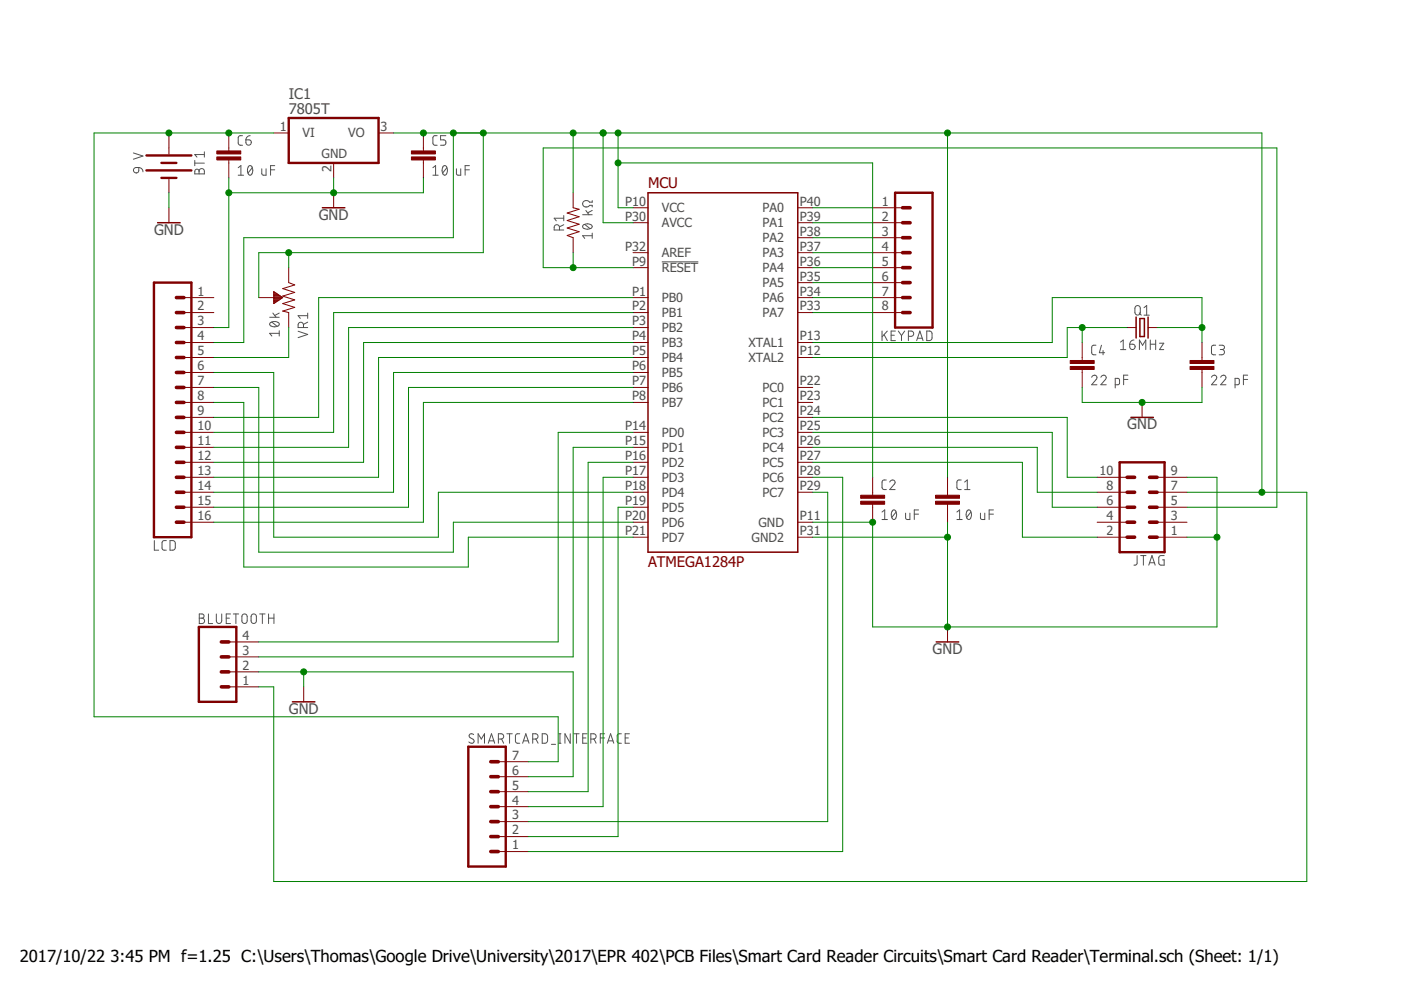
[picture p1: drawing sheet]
<svg xmlns="http://www.w3.org/2000/svg" width="297mm" height="210mm" viewBox="0 0 297 210" stroke-linecap="round" stroke-linejoin="round" font-family="sans-serif">
<g fill="none" stroke="#505050" stroke-width=".21">
<path d="M28.3 32.4l2 .7-2 .7M28.5 35.7l.9-.2v.7a.57 .57 0 0 1-.8 .4 .57 .57 0 0 1-.1-.9zM29.4 35.5l.7 .3 .2 .6M41.3 34v1.1M41.3 34.6h2M41.4 36l.5-.1 .3 .4a.56 .56 0 0 1 .6-.6 .56 .56 0 0 1 .5 .6v.6h-2zM42.2 36.3v.6M43.3 32.2v1.1M43.3 32.8h-2l.5 .5M50.5 37.1h1.1M50.5 35.6l.6-.5v2M51.4 28.8h-.6l-.3 .4v1.3l.3 .3h.6"/>
<path d="M52.1 29.7h.7a.57 .57 0 0 1 .5 .6 .57 .57 0 0 1-.6 .5 .57 .57 0 0 1-.6-.6zM52.7 35.2l.2-.1a.84 .84 0 0 1 .7 1.3l-.1 .2a.49 .49 0 0 1-.5 .5 .49 .49 0 0 1-.5-.5v-.7zM53 28.8l-.6 .2-.3 .7M53.5 35.6l-.9 1.1M55.5 35.8v1l.3 .3h.6v-1.3M57.4 36h.9M58.3 35.1h-.9v2M91.8 35.6l.6-.5v2M91.8 37.1h1.1M92.7 28.8h-.6l-.3 .4 .1 1.4 .8 .2M94 35.2l.1-.1a.84 .84 0 0 1 .7 1.3v.2a.49 .49 0 0 1-.5 .5 .49 .49 0 0 1-.5-.5l-.1-.7zM94.5 28.8h-1.1v.9h.7a.59 .59 0 0 1 .4 .5 .59 .59 0 0 1-.4 .6h-.7"/>
<path d="M94.7 35.6l-.8 1.1M96.8 35.8v1.1l.3 .2h.6v-1.3M98.6 36h.9M99.5 35.1h-.9v2M118.6 48.8v-.6a.56 .56 0 0 0-.5-.6 .56 .56 0 0 0-.6 .6v.6h2M119.5 47.6l-.9 .5M119.5 46.3h-2l.4 .5M119.5 45.7v1.1M123.5 45.5h2.1M123.7 47.7a1.29 1.29 0 0 1 1.9 .3 1.19 1.19 0 0 1-2.1 0zM124 47.6l1.1 .9M124.2 44.6l.7 .9"/>
<path d="M125.6 42.5v.4h-.6a.77 .77 0 0 0-1.2-.3 .77 .77 0 0 0 0 1.2 .77 .77 0 0 0 1.2-.3h.6v.4M125.6 50h-2.1l.5 .5M125.6 49.4v1.1M125.6 44.6l-1 .5M140.3 55.5h7.8M57.2 67.3h2M57.3 68.4a1.27 1.27 0 0 1 1.9 .3 1.2 1.2 0 0 1-1.7 .4l-.3-.4zM57.6 68.3l1.2 .9M57.8 66.4l.7 .9M59.2 70.7h-2l.4 .5M59.2 70.1v1.1M59.2 66.4l-.9 .5"/>
<path d="M63.2 70.2l2 .7-2 .7M64.3 69.4v-.5a.57 .57 0 0 0-.5-.6 .57 .57 0 0 0-.6 .6v.5h2M65.2 68.3l-.9 .5M65.2 66.9h-2l.5 .6M65.2 66.4v1.1M187 70.2v2M187.5 71l.6 1.2M188.1 70.2l-1.1 1.2M188.9 71.1h.7M189.8 70.2h-.9v2h.9M190.5 70.2l.6 .9M191.1 71.1v1.1"/>
<path d="M191.8 70.2l-.7 .9M192.6 71.3h.6a.56 .56 0 0 0 .5-.6 .56 .56 0 0 0-.5-.5h-.6v2M194.4 72.2l.6-2 .7 2M194.5 71.7h1M196.5 70.2h.7l.4 .4v1.2l-.4 .4h-.7zM231.5 80a.56 .56 0 0 1 .8-.4 .56 .56 0 0 1 .1 .9l-.9 1.1h1.1M232.4 73.2h-.7l-.2 .4 .1 1.5 .8 .1M233.4 80a.56 .56 0 0 1 .8-.4 .56 .56 0 0 1 .2 .9l-1 1.1h1.1M233.5 73.2l-.4 1.6h1.1M233.9 74.3v.9M237.6 72.5l.5-.4v2M237.6 74.1h1.1"/>
<path d="M239.1 79.5h-.9v2.1M239.5 73h.7a.57 .57 0 0 1 .5 .6 .57 .57 0 0 1-.6 .5 .57 .57 0 0 1-.6-.5zM240.4 72.1l-.6 .2-.3 .7M240.8 65l.3-.2 .5 .2 .2 1.3a.57 .57 0 0 1-.6 .5 .57 .57 0 0 1-.6-.5zM241.5 66.4l.5 .4M241.6 74.1v-2l.7 1.1 .6-1.1v2M242.5 65.2l.6-.4v2M242.5 66.8h1.2M243.9 73h1.1M243.9 72.1v2M245 72.1v2M245.8 72.8h.9l-.9 1.3h.9"/>
<path d="M256.9 80a.56 .56 0 0 1 .8-.4 .56 .56 0 0 1 .1 .9l-.9 1.1h1.1M257.7 73.2h-.6l-.2 .4v1.4l.2 .2h.6M258.5 73.2h.7a.46 .46 0 0 1 .4 .4 .46 .46 0 0 1-.4 .5h-.5M258.8 80a.56 .56 0 0 1 .8-.4 .56 .56 0 0 1 .2 .9l-1 1.1h1.1M259.1 74.1a.56 .56 0 0 1 .5 .6 .56 .56 0 0 1-.5 .5h-.6M264.5 79.5h-.9v2.1M236.5 81.6h.7l.1-.2v-1l-.1-.2h-.7v2.1M238.2 80.5h.9M261.9 81.6h.7l.1-.2v-1l-.1-.2h-.7v2.1M263.6 80.5h.9M32.7 114.6v2h.9M35.3 114.6l-.7 .1-.2 .4 .1 1.4 .8 .1"/>
<path d="M36 114.6h.8l.3 .4v1.3l-.3 .3h-.8zM187 110.2h1.2M187 108.6l.6-.5v2.1M187.9 101.8h-.6l-.3 .4v1.3l.3 .3h.6M188.6 102.2a.56 .56 0 0 1 .8-.4 .56 .56 0 0 1 .2 .9l-1 1.1h1.2M189.2 108.2l.2-.1a.85 .85 0 0 1 .7 1.3l-.1 .2a.49 .49 0 0 1-.5 .6 .49 .49 0 0 1-.5-.6v-.7zM190 108.6l-.9 1.1M192 108.8v1l.3 .4h.6v-1.4M193.8 109h1M194.8 108.1h-1v2.1M202.9 108.6l.6-.5v2.1M202.9 110.2h1.1"/>
<path d="M203.8 101.8h-.6l-.3 .4v1.3l.3 .3h.6M204.5 103.8h1.2M204.5 102.2l.6-.4v2M205.1 108.2l.1-.1a.85 .85 0 0 1 .8 1.3 .58 .58 0 0 1-.6 .8 .58 .58 0 0 1-.5-.8v-.5zM205.8 108.6l-.8 1.1M207.9 108.8v1.1l.3 .3h.6v-1.4M209.7 109h.9M210.6 108.1h-.9v2.1M241.1 117.8v1.7l-.3 .3h-.4M241.9 117.8h1.1M242.4 117.8v2M243.6 119.8l.6-2 .7 2"/>
<path d="M243.7 119.3h1.1M246.8 117.8h-.8l-.3 .3v1.3l.3 .4h.8v-1.1h-.3M42.2 130.2h.6a.44 .44 0 0 1 .5 .4 .44 .44 0 0 1-.5 .5 .57 .57 0 0 1 .6 .5 .57 .57 0 0 1-.6 .6h-.6zM42.2 131.1h.6M44.2 130.2v2h.9M45.9 130.2v1.4a.57 .57 0 0 0 .5 .6 .57 .57 0 0 0 .6-.6v-1.4M48 131.1h.6M48.9 130.2h-.9v2h.9M49.5 130.2h1.1M50 130.2v2M51.4 130.4l.4-.2 .5 .2 .1 1.2a.56 .56 0 0 1-.6 .6 .56 .56 0 0 1-.5-.6zM53.4 130.4l.3-.2 .5 .2 .2 1.2a.56 .56 0 0 1-.6 .6 .56 .56 0 0 1-.6-.6z"/>
<path d="M55.1 130.2h1.1M55.6 130.2v2M56.9 131.1h1.2M56.9 130.2v2M58.1 130.2v2M100.4 155.7a.5 .5 0 0 0-.7-.1 .5 .5 0 0 0 0 .8l.6 .3a.52 .52 0 0 1 .1 .8 .52 .52 0 0 1-.8 0l-.2-.2M101.4 157.6v-2l.6 1.1 .7-1.1v2M103.5 157.6l.7-2 .7 2M103.7 157.1h1M105.7 156.7h.5a.56 .56 0 0 0 .6-.6 .56 .56 0 0 0-.6-.5h-.5v2M106.3 156.7l.5 .9M107.5 155.6h1.1"/>
<path d="M108 155.6v2M110.2 155.6h-.6l-.3 .4v1.3l.3 .3h.6M110.8 157.6l.7-2 .7 2M111 157.1h1M112.9 156.7h.6a.56 .56 0 0 0 .6-.6 .56 .56 0 0 0-.6-.5h-.6v2M113.6 156.7l.5 .9M115 155.6h.7l.4 .4v1l-.4 .6h-.7zM116.9 157.8h.9M118.5 155.6h.4M118.5 157.6h.4M118.7 155.6v2M120.9 155.6v2l-1.1-2v2"/>
<path d="M121.7 155.6h1.1M122.2 155.6v2M123.5 156.5h.7M124.5 155.6h-1v2h1M125.3 156.7h.5a.56 .56 0 0 0 .6-.6 .56 .56 0 0 0-.6-.5h-.5v2M125.9 156.7l.5 .9M127.3 156.5h.9M128.2 155.6h-.9v2M128.8 157.6l.7-2 .6 2M128.9 157.1h1.1M131.7 155.6h-.6l-.2 .4v1.3l.2 .3h.6M132.5 156.5h.7"/>
<path d="M133.5 155.6h-1v2h1"/>
</g>
<g fill="none" stroke="#800000" stroke-width=".21">
<path d="M35.8 28.2v4.4M35.8 37.7v3.2M48.5 28.2v3.8M48.5 33.9v3.8M58 28.2h3.2M70.7 34.5v3.2M80.3 28.2h3.1M89.8 28.2v3.8M89.8 33.9v3.8M35.8 44v3.2M61.2 56.7v3.2l1.3 .5-2.6 .8 2.6 .8-2.6 .8 2.6 .8-2.6 .8 2.6 .8-2.6 .8 1.3 .3v3.1M70.7 40.9v3.1"/>
<path d="M121.5 40.9v3.1l1.3 .4-2.6 .8 2.6 .8-2.6 .8 2.6 .7-2.6 .8 2.6 .8-2.6 .8 1.3 .5v3.2M134.2 44h3.2M134.2 47.2h3.2M134.2 56.7h3.2M134.2 53.6h3.2M169.1 44h3.2M169.1 47.2h3.2M169.1 56.7h3.2M169.1 53.6h3.2M169.1 50.4h3.2M169.1 59.9h3.2M185 44h6.4"/>
<path d="M185 47.2h6.4M185 56.7h6.4M185 53.6h6.4M185 50.4h6.4M185 59.9h6.4M39 72.6h6.3M39 75.8h6.3M39 63.1h6.3M39 66.3h6.3M39 69.4h6.3M39 79h6.3M54.9 63.1h5"/>
<path d="M58 61.8l1.9 1.3M58 61.8v2.6l1.9-1.3M58 64.2h.3M58 64.1h.5M58 63.9h.7M58 63.7h1M58 63.6h1.2M58 63.4h1.5M58 63.3h1.7M58 62.9h1.7M58 62.8h1.5M58 62.6h1.2"/>
<path d="M58 62.5h1M58 62.3h.8M58 62.1h.5M58 62h.3M58 61.8h.1M134.2 72.6h3.2M134.2 75.8h3.2M134.2 63.1h3.2M134.2 66.3h3.2M134.2 69.4h3.2M134.2 79h3.2M169.1 72.6h3.2"/>
<path d="M169.1 75.8h3.2M169.1 63.1h3.2M169.1 66.3h3.2M185 63.1h6.4M185 66.3h6.4M229.4 72.6v3.8M229.4 78.3v3.8M239 69.4h1.9M243.4 69.4h1.9M254.8 72.6v3.8M254.8 78.3v3.8M39 82.1h6.3"/>
<path d="M39 85.3h6.3M39 88.5h6.3M39 91.7h6.3M39 94.8h6.3M39 98h6.3M134.2 82.1h3.2M134.2 85.3h3.2M134.2 91.7h3.2M134.2 94.8h3.2M134.2 98h3.2M169.1 82.1h3.2M169.1 85.3h3.2"/>
<path d="M169.1 88.5h3.2M169.1 91.7h3.2M169.1 94.8h3.2M169.1 98h3.2M242.1 85.3v3.2M39 110.7h6.3M39 101.2h6.3M39 104.4h6.3M39 107.5h6.3M134.2 110.7h3.2M134.2 113.9h3.2M134.2 101.2h3.2"/>
<path d="M134.2 104.4h3.2M134.2 107.5h3.2M169.1 110.7h3.2M169.1 113.9h3.2M169.1 101.2h3.2M169.1 104.4h3.2M185 101.2v3.8M185 106.9v3.8M200.9 101.2v3.8M200.9 106.9v3.8M232.6 110.7h6.4M232.6 113.9h6.4"/>
<path d="M232.6 101.2h6.4M232.6 104.4h6.4M232.6 107.5h6.4M245.3 110.7h6.4M245.3 113.9h6.4M245.3 101.2h6.4M245.3 104.4h6.4M245.3 107.5h6.4M48.5 139.3h6.4M48.5 136.1h6.4M200.9 132.9v3.2M48.5 145.6h6.4"/>
<path d="M48.5 142.5h6.4M64.4 145.6v3.2M105.6 177.4h6.4M105.6 174.2h6.4M105.6 171h6.4M105.6 167.9h6.4M105.6 164.7h6.4M105.6 161.5h6.4M105.6 180.6h6.4"/>
</g>
<path d="M33.4 47.2h4.8M68.3 44h4.8M137.4 40.9h31.7v76.2h-31.7zM240.9 67.2v4.5M241.7 67.5h.9v3.9h-.9zM243.4 67.2v4.5M239.8 88.5h4.7M198.5 136.1h4.8M62 148.8h4.8" fill="none" stroke="#800000" stroke-width=".32"/>
<g fill="#800000" stroke="#800000" stroke-width=".21">
<path d="M198.4 106.3h5v.6h-5z"/>
<path d="M198.4 105h5v.6h-5z"/>
<path d="M182.5 106.3h5.1v.6h-5.1z"/>
<path d="M182.5 105h5.1v.6h-5.1z"/>
<path d="M252.3 77.7h5.1v.6h-5.1z"/>
<path d="M252.3 76.4h5.1v.7h-5.1z"/>
<path d="M226.9 77.7h5.1v.6h-5.1z"/>
<path d="M226.9 76.4h5.1v.7h-5.1z"/>
<path d="M87.2 33.3h5.1v.6h-5.1z"/>
<path d="M87.2 32h5.1v.6h-5.1z"/>
<path d="M46 33.3h5.1v.6h-5.1z"/>
<path d="M46 32h5.1v.6h-5.1z"/>
</g>
<path d="M31.1 33h9.5M31.1 36.1h9.5M34.2 34.5h3.2M34.2 37.7h3.2M61.2 25h19.1v9.5h-19.1zM32.6 59.9h8v54h-8zM189.8 40.9h7.9v28.5h-7.9zM237.4 98h9.5v19.1h-9.5zM42.2 132.9h7.9v15.9h-7.9zM99.3 158.3h7.9v25.4h-7.9z" fill="none" stroke="#800000" stroke-width=".51"/>
<g fill="none" stroke="#800000" stroke-width=".76">
<path d="M191.4 50.4h1.6M191.4 47.2h1.6M191.4 44h1.6M191.4 56.7h1.6M191.4 53.6h1.6M191.4 59.9h1.6M37.4 69.4h1.6M37.4 66.3h1.6M37.4 63.1h1.6M37.4 75.8h1.6M37.4 72.6h1.6M37.4 79h1.6"/>
<path d="M191.4 66.3h1.6M191.4 63.1h1.6M37.4 82.1h1.6M37.4 85.3h1.6M37.4 88.5h1.6M37.4 91.7h1.6M37.4 94.8h1.6M37.4 98h1.6M37.4 107.5h1.6M37.4 104.4h1.6M37.4 101.2h1.6M37.4 110.7h1.6"/>
<path d="M239 107.5h1.6M239 104.4h1.6M239 101.2h1.6M239 113.9h1.6M239 110.7h1.6M243.7 107.5h1.6M243.7 104.4h1.6M243.7 101.2h1.6M243.7 113.9h1.6M243.7 110.7h1.6M46.9 139.3h1.6M46.9 136.1h1.6"/>
<path d="M46.9 142.5h1.6M46.9 145.6h1.6M104.1 174.2h1.5M104.1 177.4h1.5M104.1 167.9h1.5M104.1 171h1.5M104.1 164.7h1.5M104.1 161.5h1.5M104.1 180.6h1.5"/>
</g>
<g fill="none" stroke="#008000" stroke-width=".21">
<path d="M48.5 37.7v31.7h-3.2M58 28.2h-38.1v123.8h98.4v9.5h-6.3M70.7 37.7v3.2M83.4 28.2h184.1v76.2M89.8 37.7v3.2h-41.3M96.1 28.2v22.2h-44.4v22.2h-6.4M102.5 28.2v25.4h-47.6v9.5M121.5 28.2v12.7M127.9 28.2v19h6.3M131 34.5h54v66.7M131 28.2v15.8h3.2M200.9 28.2v73"/>
<path d="M35.8 40.9v3.1M61.2 53.6v3.1M121.5 53.6v3.1M134.2 56.7h-19v-25.3h155.5v76.1h-19M172.3 56.7h12.7M172.3 44h12.7M172.3 47.2h12.7M172.3 50.4h12.7M172.3 53.6h12.7M172.3 59.9h12.7M45.3 79h12.7v34.9h34.9v-9.5h41.3M61.2 69.4v6.4h-15.9"/>
<path d="M134.2 69.4h-60.3v25.4h-28.6M134.2 75.8h-53.9v25.4h-35M134.2 63.1h-66.6v25.4h-22.3M134.2 72.6h-57.1v25.4h-31.8M134.2 66.3h-63.5v25.4h-25.4M134.2 79h-50.8v25.4h-38.1M172.3 72.6h50.8v-9.5h31.7v9.5M172.3 63.1h12.7M172.3 66.3h12.7M229.4 69.4v3.2M239 69.4h-12.7v6.4h-54M245.3 69.4h9.5"/>
<path d="M45.3 85.3h6.4v34.9h47.6v-6.3h34.9M45.3 82.1h9.6v35h41.2v-6.4h38.1M134.2 85.3h-44.4v25.4h-44.5M134.2 94.8h-12.7v44.5h-66.6M134.2 91.7h-15.9v44.4h-63.4M134.2 82.1h-47.6v25.4h-41.3M134.2 98h-9.5v69.9h-12.7M172.3 88.5h54v12.7h6.3M172.3 91.7h50.8v15.8h9.5M172.3 98h44.5v15.9h15.8M172.3 94.8h47.6v9.6h12.7M229.4 82.1v3.2h25.4v-3.2"/>
<path d="M134.2 101.2h-6.3v69.8h-15.9M134.2 107.5h-3.2v69.9h-19M172.3 101.2h6.4v79.4h-66.7M172.3 113.9h28.6M172.3 104.4h3.2v69.8h-63.5M200.9 110.7v22.2M251.7 101.2h6.3v31.7h-73v-22.2h-12.7M251.7 113.9h6.3M251.7 104.4h25.4v82.5h-219.1v-41.3h-3.1M54.9 142.5h66.6v22.2h-9.5M64.4 142.5v3.1"/>
</g>
<g fill="#008000" stroke="#008000" stroke-width=".21">
<circle cx="229.4" cy="69.4" r=".64"/>
<circle cx="254.8" cy="69.4" r=".64"/>
<circle cx="242.1" cy="85.3" r=".64"/>
<circle cx="185" cy="110.7" r=".64"/>
<circle cx="200.9" cy="132.9" r=".64"/>
<circle cx="258" cy="113.9" r=".64"/>
<circle cx="200.9" cy="113.9" r=".64"/>
<circle cx="70.7" cy="40.9" r=".64"/>
<circle cx="48.5" cy="40.9" r=".64"/>
<circle cx="64.4" cy="142.5" r=".64"/>
<circle cx="121.5" cy="56.7" r=".64"/>
<circle cx="200.9" cy="28.2" r=".64"/>
<circle cx="89.8" cy="28.2" r=".64"/>
<circle cx="121.5" cy="28.2" r=".64"/>
<circle cx="127.9" cy="28.2" r=".64"/>
<circle cx="131" cy="34.5" r=".64"/>
<circle cx="131" cy="28.2" r=".64"/>
<circle cx="96.1" cy="28.2" r=".64"/>
<circle cx="102.5" cy="28.2" r=".64"/>
<circle cx="61.2" cy="53.6" r=".64"/>
<circle cx="267.5" cy="104.4" r=".64"/>
<circle cx="48.5" cy="28.2" r=".64"/>
<circle cx="35.8" cy="28.2" r=".64"/>
</g>
<g font-size="3.5">
<text x="4.2" y="203.9">2017/10/22</text>
<text x="23.4" y="203.9">3:45 PM f=1.25 C:\Users\Thomas\Google Drive\University\2017\EPR 402\PCB Files\Smart Card Reader Circuits\Smart Card Reader\Terminal.sch (Sheet: 1/1)</text>
</g>
<g font-size="3.1" fill="#505050">
<text x="61.2" y="21">IC1</text>
<text x="61.2" y="24.2">7805T</text>
<text x="67.6" y="46.6">GND</text>
<text x="32.7" y="49.8">GND</text>
<text x="239" y="91">GND</text>
<text x="197.7" y="138.6">GND</text>
<text x="61.2" y="151.3">GND</text>
</g>
<g font-size="3.1" fill="#800000">
<text x="137.4" y="39.9">MCU</text>
<text x="137.4" y="120.2">ATMEGA1284P</text>
</g>
<g font-size="2.7" fill="#505050">
<text x="59.3" y="27.7">1</text>
<text x="64.1" y="29.1">VI</text>
<text x="73.8" y="29.1">VO</text>
<text x="80.7" y="27.7">3</text>
<text x="68.2" y="33.6">GND</text>
<text x="70.3" y="36.4" transform="rotate(-90 70.3 36.4)">2</text>
<text x="132.5" y="43.6">P10</text>
<text x="132.5" y="46.8">P30</text>
<text x="140.3" y="45">VCC</text>
<text x="161.7" y="45">PA0</text>
<text x="169.6" y="43.6">P40</text>
<text x="169.6" y="46.8">P39</text>
<text x="187" y="43.6">1</text>
<text x="187" y="46.8">2</text>
<text x="132.5" y="53.1">P32</text>
<text x="140.3" y="48.2">AVCC</text>
<text x="161.7" y="48.2">PA1</text>
<text x="161.7" y="51.4">PA2</text>
<text x="169.6" y="50">P38</text>
<text x="169.6" y="53.1">P37</text>
<text x="187" y="50">3</text>
<text x="187" y="53.1">4</text>
<text x="134" y="56.3">P9</text>
<text x="140.3" y="57.7">RESET</text>
<text x="140.3" y="54.5">AREF</text>
<text x="161.7" y="54.5">PA3</text>
<text x="161.7" y="57.7">PA4</text>
<text x="169.6" y="56.3">P36</text>
<text x="169.6" y="59.5">P35</text>
<text x="187" y="56.3">5</text>
<text x="187" y="59.5">6</text>
<text x="41.9" y="62.7">1</text>
<text x="41.9" y="65.8">2</text>
<text x="134" y="62.7">P1</text>
<text x="134" y="65.8">P2</text>
<text x="140.3" y="64.1">PB0</text>
<text x="161.7" y="60.9">PA5</text>
<text x="161.7" y="64.1">PA6</text>
<text x="169.6" y="62.7">P34</text>
<text x="169.6" y="65.8">P33</text>
<text x="187" y="62.7">7</text>
<text x="187" y="65.8">8</text>
<text x="41.9" y="69">3</text>
<text x="134" y="69">P3</text>
<text x="140.3" y="67.2">PB1</text>
<text x="140.3" y="70.4">PB2</text>
<text x="161.7" y="67.2">PA7</text>
<text x="41.9" y="72.2">4</text>
<text x="41.9" y="75.4">5</text>
<text x="134" y="72.2">P4</text>
<text x="134" y="75.4">P5</text>
<text x="140.3" y="73.6">PB3</text>
<text x="140.3" y="76.8">PB4</text>
<text x="158.7" y="73.6">XTAL1</text>
<text x="158.7" y="76.8">XTAL2</text>
<text x="169.6" y="72.2">P13</text>
<text x="169.6" y="75.4">P12</text>
<text x="41.9" y="78.5">6</text>
<text x="41.9" y="81.7">7</text>
<text x="134" y="78.5">P6</text>
<text x="134" y="81.7">P7</text>
<text x="140.3" y="79.9">PB5</text>
<text x="140.3" y="83.1">PB6</text>
<text x="161.7" y="83.1">PC0</text>
<text x="169.6" y="81.7">P22</text>
<text x="41.9" y="84.9">8</text>
<text x="41.9" y="88.1">9</text>
<text x="134" y="84.9">P8</text>
<text x="140.3" y="86.3">PB7</text>
<text x="161.7" y="86.3">PC1</text>
<text x="161.7" y="89.4">PC2</text>
<text x="169.6" y="84.9">P23</text>
<text x="169.6" y="88.1">P24</text>
<text x="41.9" y="91.2">10</text>
<text x="41.9" y="94.4">11</text>
<text x="132.5" y="91.2">P14</text>
<text x="132.5" y="94.4">P15</text>
<text x="140.3" y="92.6">PD0</text>
<text x="140.3" y="95.8">PD1</text>
<text x="161.7" y="92.6">PC3</text>
<text x="161.7" y="95.8">PC4</text>
<text x="169.6" y="91.2">P25</text>
<text x="169.6" y="94.4">P26</text>
<text x="41.9" y="97.6">12</text>
<text x="41.9" y="100.7">13</text>
<text x="132.5" y="97.6">P16</text>
<text x="132.5" y="100.7">P17</text>
<text x="140.3" y="99">PD2</text>
<text x="161.7" y="99">PC5</text>
<text x="169.6" y="97.6">P27</text>
<text x="169.6" y="100.7">P28</text>
<text x="233.1" y="100.7">10</text>
<text x="248.2" y="100.7">9</text>
<text x="41.9" y="103.9">14</text>
<text x="41.9" y="107.1">15</text>
<text x="132.5" y="103.9">P18</text>
<text x="132.5" y="107.1">P19</text>
<text x="140.3" y="102.1">PD3</text>
<text x="140.3" y="105.3">PD4</text>
<text x="161.7" y="102.1">PC6</text>
<text x="161.7" y="105.3">PC7</text>
<text x="169.6" y="103.9">P29</text>
<text x="234.6" y="103.9">8</text>
<text x="234.6" y="107.1">6</text>
<text x="248.2" y="103.9">7</text>
<text x="248.2" y="107.1">5</text>
<text x="41.9" y="110.3">16</text>
<text x="132.5" y="110.3">P20</text>
<text x="132.5" y="113.4">P21</text>
<text x="140.3" y="108.5">PD5</text>
<text x="140.3" y="111.7">PD6</text>
<text x="160.8" y="111.7">GND</text>
<text x="169.6" y="110.3">P11</text>
<text x="169.6" y="113.4">P31</text>
<text x="234.6" y="110.3">4</text>
<text x="234.6" y="113.4">2</text>
<text x="248.2" y="110.3">3</text>
<text x="248.2" y="113.4">1</text>
<text x="140.3" y="114.8">PD7</text>
<text x="159.3" y="114.8">GND2</text>
<text x="51.4" y="135.7">4</text>
<text x="51.4" y="142">2</text>
<text x="51.4" y="138.8">3</text>
<text x="51.4" y="145.2">1</text>
<text x="108.6" y="161.1">7</text>
<text x="108.6" y="167.4">5</text>
<text x="108.6" y="164.2">6</text>
<text x="108.6" y="173.8">3</text>
<text x="108.6" y="170.6">4</text>
<text x="108.6" y="176.9">2</text>
<text x="108.6" y="180.1">1</text>
</g>
</svg>
